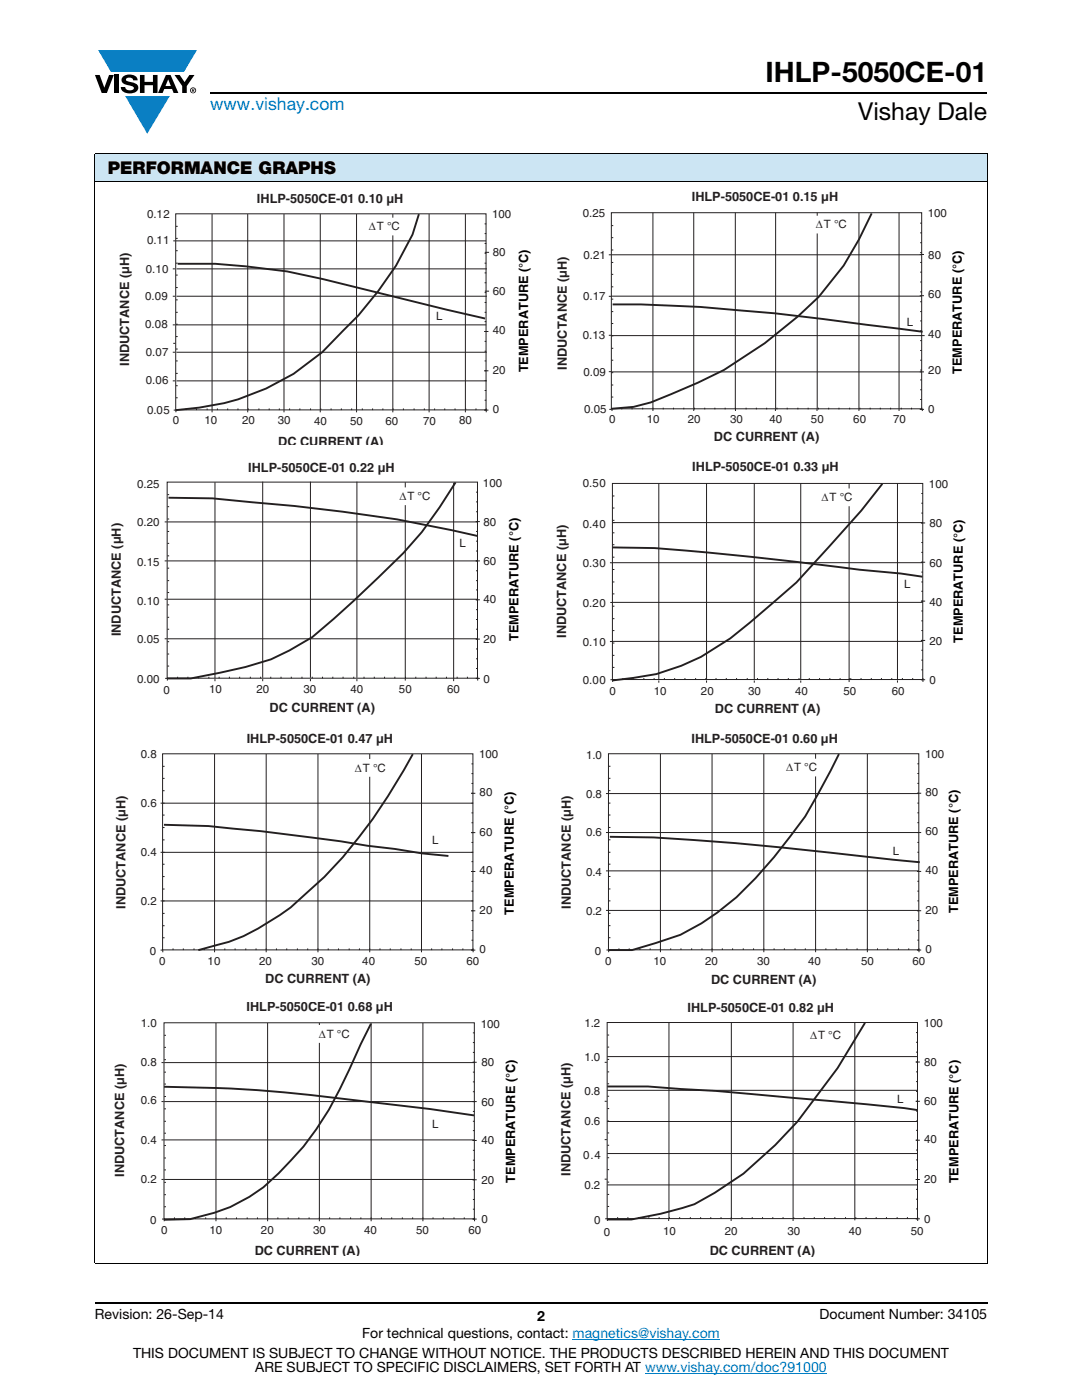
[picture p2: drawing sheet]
<svg xmlns="http://www.w3.org/2000/svg" width="216mm" height="279mm" viewBox="0 0 216 279" stroke-linecap="round" stroke-linejoin="round" font-family="sans-serif">
<g fill="#0a7fc3">
<path d="M19.6 10h19.7l-2.6 4.3h-1.1h-13.5z"/>
<path d="M25 19.2h8.9l-4.5 7.5z"/>
</g>
<g fill="#000">
<path d="M18.9 15h1l.9 2.5 1-2.5h.9l-1.4 3.6h-1zM22.9 15h.9v3.6h-.9zM24.6 15.3a2.1 2.1 0 0 1 2.8 .3l.1 .4h-.9a.79 .79 0 0 0-.7-.5 .79 .79 0 0 0-.8 .4l.3 .3 1 .2a1.08 1.08 0 0 1 1.2 1 1.08 1.08 0 0 1-1.1 1.2 1.73 1.73 0 0 1-2.4-1.2h.9a.96 .96 0 0 0 .8 .6 .96 .96 0 0 0 .9-.4 1.31 1.31 0 0 0-1.2-.6 1.03 1.03 0 0 1-1.1-.6 1.03 1.03 0 0 1 .2-1.1zM27.9 15h.9v1.3h1.7v-1.3h.9v3.6h-.9v-1.6h-1.7v1.6h-.9zM34.8 15h1.1l.9 1.4 1-1.4h1l-1.5 2.2v1.4h-.9v-1.4z"/>
<path d="M33.6 15.9l.5 1.3h-1.1zM33.1 15l-1.6 3.6h1l.3-.8h1.5l.3 .8h1l-1.6-3.6z"/>
<path d="M38.4 17.8h.2v.2h-.2zM38.3 17.7v.7h.1v-.3l.4 .3-.2-.3 .2-.2-.1-.2z"/>
<path d="M38.1 18a.46 .46 0 0 1 .9 0 .46 .46 0 0 1-.9 0zM37.9 18a.6 .6 0 0 0 1.2 0 .6 .6 0 0 0-1.2 0z"/>
</g>
<path d="M42 18.6h155M18.9 260h178.1" fill="none" stroke="#000" stroke-width=".36"/>
<path d="M114.3 267.3h29.3M128.7 274h36.3" fill="none" stroke="#007ec4" stroke-width=".2"/>
<path d="M18.9 30.7h178.1v5.5h-178.1z" fill="#cce5f3"/>
<path d="M18.9 30.7h178.1M18.9 36.2h178.1M18.9 30.8v221.3M197 30.8v221.3M18.9 252.1h178.1" fill="none" stroke="#000" stroke-width=".2"/>
<g fill="#fff">
<path d="M23.6 38.3h82.4v50.5h-82.4z"/>
<path d="M35.1 42.7h61.9v39.1h-61.9z"/>
</g>
<g fill="none" stroke="#231f20" stroke-width=".2">
<path d="M34.5 59.1h.4M34.5 53.7h.4M34.6 48.1h.4M35.1 42.7h61.9v39.1h-61.9zM35.1 48.1h61.9M35.1 52.5h.4M35.1 45.2h.4M35.1 47.6h.4M35.1 50h.4M35.1 54.9h.4M35.1 57.4h.4M35.1 59.8h.4"/>
<path d="M35.2 59.1h62M35.2 53.7h62M42.3 42.7v39.6M49.4 42.7v39.6M56.7 42.7v39.6M63.9 42.7v39.6M71.1 42.7v39.6M78.4 42.7v39.6M85.6 42.7v39.6M92.9 42.7v39.6M96.7 44.7h.3M96.7 46.6h.3"/>
<path d="M96.7 48.6h.3M96.7 50.6h.3M96.7 52.5h.3M96.7 54.5h.3M96.7 56.4h.3M96.7 58.4h.3M96.7 50.4h.9M96.7 58.1h.9M34.5 70.3h.4M34.5 76h.4M34.5 64.8h.4M34.6 68.5h.4"/>
<path d="M35.1 62.3h.4M35.1 72h.4M35.1 64.7h.4M35.1 67.2h.4M35.1 69.7h.4M35.1 74.5h.4M35.1 77h.4M35.1 79.4h.4M35.1 64.8h61.9M35.2 70.3h61.9M35.2 76h62M96.6 66.2h.9"/>
<path d="M96.6 74h.9M96.7 60.4h.3M96.7 62.3h.3M96.7 64.2h.3M96.7 68.1h.3M96.7 70.1h.3M96.7 72h.3M96.7 76h.3M96.7 77.9h.3M96.7 79.9h.3M34.7 81.8h.4v.5M37.2 81.5v.3"/>
<path d="M39.2 81.5v.3M41.3 81.5v.3M43.4 81.5v.3M45.4 81.5v.3M47.5 81.5v.3M49.5 81.5v.3M51.7 81.5v.3M53.7 81.5v.3M55.7 81.5v.3M57.8 81.5v.3M59.8 81.5v.3M62 81.5v.3"/>
<path d="M64 81.5v.3M66.1 81.5v.3M68.1 81.5v.3M70.2 81.5v.3M72.3 81.5v.3M74.3 81.5v.3M76.4 81.5v.3M78.4 81.5v.3M80.5 81.5v.3M82.6 81.5v.3M84.7 81.5v.3M86.7 81.5v.3"/>
<path d="M88.7 81.5v.3M90.8 81.5v.3M92.9 81.5v.3M95 81.5v.3M96.6 81.8h.9M97 81.5v.8"/>
</g>
<path d="M35.5 52.6a115.4 115.4 0 0 1 28.9 3.1l24.6 6.1 7.8 1.8M83.6 42.7l-1.3 4.1a66 66 0 0 1-13.8 19.2 45.4 45.4 0 0 1-28.7 15.3l-4.7 .6" fill="none" stroke="#231f20" stroke-width=".38"/>
<path d="M72.5 43.6h8.5v3.3h-8.5z" fill="#fff"/>
<path d="M72.5 43.6h8.5v3.3h-8.5z" fill="none" stroke="#fff" stroke-width=".25"/>
<path d="M111 38h81.5v50.6h-81.5z" fill="#fff"/>
<g fill="none" stroke="#231f20" stroke-width=".2">
<path d="M121.5 50.9h.4M121.5 59.1h.4M122 42.5h61.9v39.1h-61.9zM122 50.8h61.9M122 59.1h61.9M122 52.4h.4M122 45h.4M122 47.4h.4M122 49.9h.4M122 54.8h.4M122 57.2h.4M122 59.7h.4"/>
<path d="M130.3 42.4v39.6M138.4 42.4v39.6M146.7 42.4v39.2M154.8 42.4v39.2M163.1 42.4v39.2M171.4 42.4v39.6M179.4 42.4v39.6M183.5 50.8h.9M183.5 59h.9M183.6 44.5h.3M183.6 46.5h.3M183.6 48.4h.3"/>
<path d="M183.6 50.4h.3M183.6 52.4h.3M183.6 54.3h.3M183.6 56.3h.3M183.6 58.3h.3M121.5 74.2h.4M121.5 66.9h.4M122 62.2h.4M122 71.9h.4M122 64.6h.4M122 67h.4M122 69.5h.4"/>
<path d="M122 74.4h.4M122 76.8h.4M122 79.2h.4M183.6 60.2h.3M183.6 62.2h.3M183.6 64h.3M183.6 66h.3M183.6 68h.3M183.6 69.9h.3M183.6 71.9h.3M183.6 73.9h.3M183.6 75.8h.3"/>
<path d="M183.6 77.8h.3M183.6 79.7h.3M184.4 74.2h-62.4M184.5 67h-62.5M121.6 81.7h.4M122.1 81.6v.4M124.1 81.4v.3M126.1 81.4v.3M128.2 81.4v.3M132.3 81.4v.3M134.4 81.4v.3M136.4 81.4v.3"/>
<path d="M138.6 81.4v.3M140.6 81.4v.3M142.6 81.4v.3M144.7 81.4v.3M146.7 81.4l.1 .6M148.9 81.4v.3M150.9 81.4v.3M153 81.4v.3M154.7 81.6v.4M155 81.4v.3M157.1 81.4v.3M159.2 81.4v.3"/>
<path d="M161.3 81.4v.3M163 81.6v.4M163.3 81.4v.3M165.4 81.4v.3M167.4 81.4v.3M169.5 81.4v.3M171.6 81.4v.3M173.6 81.4v.3M175.7 81.4v.3M177.7 81.4v.3M179.8 81.4v.3M181.9 81.4v.3"/>
<path d="M183.5 81.7h.9M183.9 81.4v.3M184 81.6v.4"/>
</g>
<path d="M173.9 42.6l-2.5 5.2-3.1 5.2-4.9 6.2-4.2 4-6.6 5.3-8.1 5.3-5.2 2.6-5.4 2.3-4 1.6-3.5 .9-4.4 .4M122.2 60.8a309.4 309.4 0 0 1 32.4 1.7l29.5 3.7" fill="none" stroke="#231f20" stroke-width=".38"/>
<path d="M161.7 43.2h8.5v3.3h-8.5z" fill="#fff"/>
<path d="M161.7 43.2h8.5v3.3h-8.5z" fill="none" stroke="#fff" stroke-width=".25"/>
<g fill="#fff">
<path d="M21.9 92h82.1v50.7h-82.1z"/>
<path d="M33.4 96.2h61.9v39.1h-61.9z"/>
</g>
<g fill="none" stroke="#231f20" stroke-width=".2">
<path d="M33.4 96.2h61.9v39.1h-61.9zM33.4 98.7h.4M42.9 96.3v39.1M52.4 96.1v39.2M61.9 96.1v39.2M71.2 96.1v39.2M80.9 96.3v39.5M90.5 96.3v39.6M95 98.2h.3M32.9 111.9h.4M32.9 104.2h.4M32.9 119.6h.4"/>
<path d="M33.4 106.1h.4M33.4 115.9h.4M33.4 101.1h.4M33.4 103.6h.4M33.4 108.4h.4M33.4 110.9h.4M33.4 113.4h.4M33.4 118.3h.4M33.4 104.2h61.9M33.4 119.6h61.9M94.9 104.1h.9M94.9 119.7h.9"/>
<path d="M95 100.2h.3M95 102.1h.3M95 106.1h.3M95 108h.3M95 110h.3M95 113.9h.3M95 115.9h.3M95 117.7h.3M95.8 111.9h-62.4M32.9 127.5h.4M33 135.4h.4v.4M33.4 125.6h.4"/>
<path d="M33.4 120.7h.4M33.4 123.2h.4M33.4 128.1h.4M33.4 130.5h.4M33.4 132.9h.4M33.4 127.5h61.9M35.4 135.1v.3M37.5 135.1v.3M39.6 135.1v.3M41.7 135.1v.3M42.9 135.5v.4M43.7 135.1v.3"/>
<path d="M45.8 135.1v.3M47.8 135.1v.3M50 135.1v.3M52 135.1v.3M52.4 135.5v.4M54 135.1v.3M56.1 135.1v.3M58.1 135.1v.3M60.3 135.1v.3M61.9 135.5v.4M62.3 135.1v.3M64.4 135.1v.3"/>
<path d="M66.4 135.1v.3M68.5 135.1v.3M70.6 135.1v.3M71.2 135.5v.4M72.6 135.1v.3M74.7 135.1v.3M76.7 135.1v.3M78.8 135.1v.3M80.9 135.1v.3M83 135.1v.3M85 135.1v.3M87 135.1v.3"/>
<path d="M89.1 135.1v.3M91.2 135.1v.3M93.3 135.1v.3M94.9 127.5h.9M94.9 135.4h.9M95 121.7h.3M95 123.6h.3M95 125.6h.3M95 129.5h.3M95 131.5h.3M95 133.4h.3M95.3 135.1v.7"/>
</g>
<path d="M33.6 99.3l8.8 .2 16.4 1.5a250.5 250.5 0 0 1 36.4 6M90.9 96.3a73.7 73.7 0 0 1-15.5 19l-8.8 8.2-4.3 3.6-4.5 2.7-3.7 1.8-5.1 1.5-10.9 2.3h-4.7" fill="none" stroke="#231f20" stroke-width=".38"/>
<path d="M78.6 97.4h8.5v3.3h-8.5z" fill="#fff"/>
<path d="M78.6 97.4h8.5v3.3h-8.5z" fill="none" stroke="#fff" stroke-width=".25"/>
<g fill="#fff">
<path d="M110.8 91.8h81.9v51.1h-81.9z"/>
<path d="M122.2 96.5h61.9v39.1h-61.9z"/>
</g>
<g fill="none" stroke="#231f20" stroke-width=".2">
<path d="M122.2 96.5h61.9v39.1h-61.9zM122.2 99h.4M131.5 96.5v39.2M141 96.4v39.2M150.5 96.4v39.2M159.8 96.4v39.2M169.4 96.5v39.6M179.1 96.5v39.1M183.8 98.5h.4M121.7 112.3h.5M122.2 104.3h61.9M122.2 112.3h61.9"/>
<path d="M122.2 106.3h.4M122.2 116.1h.4M122.2 101.4h.4M122.2 103.8h.4M122.2 108.7h.4M122.2 111.2h.4M122.2 113.7h.4M122.2 118.5h.4M183.8 104.4h.8M183.8 112.2h.8M183.8 120h.8M183.8 100.4h.4"/>
<path d="M183.8 102.4h.4M183.8 106.3h.4M183.8 108.3h.4M183.8 110.2h.4M183.8 114.2h.4M183.8 116.1h.4M183.8 118h.4M121.8 135.7h.4M122.1 128h62M122.2 128h-.5M122.2 125.8h.4M122.2 121h.4"/>
<path d="M122.2 123.5h.4M122.2 128.3h.4M122.2 130.8h.4M122.2 133.2h.4M122.2 135.7v.4M124.3 135.3v.4M126.1 135.4v.3M126.3 135.3v.4M128.5 135.3v.4M130.5 135.3v.4M131.5 135.8v.4M132.6 135.3v.4"/>
<path d="M134.6 135.3v.4M136.7 135.3v.4M138.8 135.3v.4M140.9 135.3v.4M141 135.8v.4M142.9 135.3v.4M144.9 135.3v.4M147 135.3v.4M149.1 135.3v.4M150.5 135.8v.4M151.2 135.3v.4M153.2 135.3v.4"/>
<path d="M155.3 135.3v.4M157.3 135.3v.4M159.4 135.3v.4M159.8 135.8v.4M161.5 135.3v.4M163.5 135.3v.4M165.6 135.3v.4M167.6 135.3v.4M169.5 135.4v.3M169.8 135.3v.4M171.8 135.3v.4M173.9 135.3v.4"/>
<path d="M175.9 135.3v.4M177.9 135.3v.4M179.1 135.8v.4M180.1 135.3v.4M182.1 135.3v.4M183.8 127.8h.8M183.8 135.7h.8M183.8 121.9h.4M183.8 123.9h.4M183.8 125.8h.4M183.8 129.8h.4M183.8 131.7h.4"/>
<path d="M183.8 133.7h.4M184.1 120.2h-62.3M184.2 135.3v.8"/>
</g>
<path d="M176.1 96.6l-4.2 5.3-13 14.3-9.3 8a44.2 44.2 0 0 1-18.6 10.3l-8.8 1.3M122.2 109.3l8.4 .1 6.3 .5a802.9 802.9 0 0 1 34.6 3.8l8.2 .8 4.4 .6" fill="none" stroke="#231f20" stroke-width=".38"/>
<path d="M162.9 97.6h8.4v3.3h-8.4z" fill="#fff"/>
<path d="M162.9 97.6h8.4v3.3h-8.4z" fill="none" stroke="#fff" stroke-width=".25"/>
<g fill="#fff">
<path d="M22.8 146.1h80.3v50.7h-80.3z"/>
<path d="M32.4 150.4h62v39.2h-62z"/>
</g>
<g fill="none" stroke="#231f20" stroke-width=".2">
<path d="M32.4 150.4h62v39.2h-62zM32.5 152.9h.3M32.5 155.3h.3M32.5 157.8h.3M42.8 150.5v39.5M53.1 150.5v39.5M63.4 150.5v39.5M73.8 150.5v39.5M84.1 150.5v39.5M94 158.3h.8M94.1 152.4h.3M94.1 154.4h.3"/>
<path d="M94.1 156.4h.3M32 160.3h62.4M32 170.1h62.4M32 179.8h62.4M32.5 162.7h.3M32.5 165.2h.3M32.5 167.6h.3M32.5 172.5h.3M32.5 174.9h.3M32.5 177.4h.3M94 166.2h.8M94 173.9h.8"/>
<path d="M94.1 162.2h.3M94.1 164.2h.3M94.1 168.1h.3M94.1 172h.3M94.1 175.9h.3M94.1 177.9h.3M32 189.6h.5v.4M32.5 182.3h.3M32.5 184.7h.3M32.5 187.2h.3M34.5 189.3v.3M36.6 189.3v.3"/>
<path d="M38.7 189.3v.3M40.8 189.3v.3M44.9 189.3v.3M46.9 189.3v.3M49 189.3v.3M51.1 189.3v.3M55.2 189.3v.3M57.2 189.3v.3M59.3 189.3v.3M61.4 189.3v.3M65.5 189.3v.3M67.5 189.3v.3"/>
<path d="M69.7 189.3v.3M71.7 189.3v.3M75.8 189.3v.3M77.9 189.3v.3M80 189.3v.3M82.1 189.3v.3M86.1 189.3v.3M88.2 189.3v.3M90.3 189.3v.3M92.4 189.3v.3M94 181.8h.8M94 189.6h.8"/>
<path d="M94.1 183.7h.3M94.1 185.7h.3M94.1 187.6h.3M94.4 189.3v.7"/>
</g>
<path d="M82.4 150.5a106.3 106.3 0 0 1-17.7 24.5l-3.9 3.6a44 44 0 0 1-15.1 9.4l-6.1 1.6M32.7 164.6l8.9 .3a412.3 412.3 0 0 1 31.8 3.9l5.4 .6 5.5 .9 5.2 .5" fill="none" stroke="#231f20" stroke-width=".38"/>
<path d="M69.7 151.6h8.5v3.3h-8.5z" fill="#fff"/>
<path d="M69.7 151.6h8.5v3.3h-8.5z" fill="none" stroke="#fff" stroke-width=".25"/>
<g fill="#fff">
<path d="M111.7 146h80v50.9h-80z"/>
<path d="M121.4 150.4h61.9v39.2h-61.9z"/>
</g>
<g fill="none" stroke="#231f20" stroke-width=".2">
<path d="M120.9 158.4h.5M121.4 150.4h61.9v39.2h-61.9zM121.4 158.4h62M121.5 152.9h.3M121.5 155.3h.3M121.5 157.8h.3M131.8 150.5v39.5M142.1 150.5v39.5M152.4 150.5v39.5M162.7 150.4v39.6M173.1 150.5v39.5M183 158.3h.8"/>
<path d="M183 152.4h.4M183 154.4h.4M183 156.3h.4M120.9 173.8h.5M120.9 166.1h.5M121.5 173.8h61.9M121.5 160.3h.3M121.5 170.1h.3M121.5 179.8h.3M121.5 162.7h.3M121.5 165.1h.3M121.5 167.6h.3"/>
<path d="M121.5 172.5h.3M121.5 174.9h.3M121.5 177.4h.3M183 173.9h.8M183 160.3h.4M183 162.2h.4M183 164.2h.4M183 168.1h.4M183 170.1h.4M183 171.9h.4M183 175.9h.4M183 177.8h.4"/>
<path d="M183 179.8h.4M183.8 166.2h-62.4M120.9 181.7h.5M121 189.6h.5v.4M121.4 181.7h62M121.5 182.3h.3M121.5 184.7h.3M121.5 187.1h.3M123.5 189.3v.3M125.6 189.3v.3M127.7 189.3v.3M129.7 189.3v.3"/>
<path d="M133.8 189.3v.3M135.9 189.3v.3M138 189.3v.3M140.1 189.3v.3M144.1 189.3v.3M146.2 189.3v.3M148.3 189.3v.3M150.4 189.3v.3M154.5 189.3v.3M156.5 189.3v.3M158.6 189.3v.3M160.7 189.3v.3"/>
<path d="M164.8 189.3v.3M166.8 189.3v.3M169 189.3v.3M171 189.3v.3M175.1 189.3v.3M177.1 189.3v.3M179.3 189.3v.3M181.3 189.3v.3M183 181.8h.8M183 189.6h.8M183 181.8h.4M183 183.7h.4"/>
<path d="M183 185.7h.4M183 187.6h.4M183.4 189.3v.7"/>
</g>
<path d="M167.4 150.5l-4.2 8-2.5 4.4a106.8 106.8 0 0 1-13.7 16.2l-3.9 3-3.1 2.2-4.2 2.3-9.7 3h-4.7M121.7 167l8.7 .1a680.9 680.9 0 0 1 47.8 4.5l5.3 .5" fill="none" stroke="#231f20" stroke-width=".38"/>
<path d="M155.8 151.5h8.4v3.3h-8.4z" fill="#fff"/>
<path d="M155.8 151.5h8.4v3.3h-8.4z" fill="none" stroke="#fff" stroke-width=".25"/>
<g fill="#fff">
<path d="M22.6 200h80.7v50.7h-80.7z"/>
<path d="M32.7 204.1h61.9v39.2h-61.9z"/>
</g>
<g fill="none" stroke="#231f20" stroke-width=".2">
<path d="M32.2 219.8h.5M32.2 212.1h.5M32.7 204.1h61.9v39.2h-61.9zM32.8 214h.3M32.8 206.6h.3M32.8 209h.3M32.8 211.5h.3M32.8 216.3h.3M32.8 218.8h.3M32.8 212.1h61.9M43.1 204.2v39.5M53.4 204.2v39.5"/>
<path d="M63.7 204.2v39.5M74.1 204.2v39.5M84.4 204.2v39.5M94.3 212h.8M94.4 206.1h.3M94.4 208.1h.3M94.4 210h.3M94.4 214h.3M94.4 215.9h.3M94.4 217.9h.3M95.1 219.8h-62.3M32.2 235.4h.5"/>
<path d="M32.2 227.5h.5M32.8 223.8h.3M32.8 233.5h.3M32.8 221.3h.3M32.8 226.2h.3M32.8 228.6h.3M32.8 231.1h.3M32.8 236h.3M32.8 238.4h.3M32.8 235.4h61.9M32.8 227.5h61.9M94.3 227.6h.8"/>
<path d="M94.3 235.4h.8M94.4 221.8h.3M94.4 223.8h.3M94.4 225.6h.3M94.4 229.6h.3M94.4 231.5h.3M94.4 233.5h.3M94.4 237.4h.3M94.4 239.4h.3M32.3 243.3h.5v.4M32.8 240.8h.3M34.8 243v.3"/>
<path d="M36.9 243v.3M39 243v.3M41 243v.3M45.1 243v.3M47.2 243v.3M49.3 243v.3M51.4 243v.3M55.4 243v.3M57.5 243v.3M59.6 243v.3M61.7 243v.3M65.8 243v.3"/>
<path d="M67.8 243v.3M70 243v.3M72 243v.3M76.1 243v.3M78.2 243v.3M80.3 243v.3M82.3 243v.3M86.4 243v.3M88.5 243v.3M90.6 243v.3M92.6 243v.3M94.3 243.3h.8"/>
<path d="M94.4 241.3h.3M94.7 243v.7"/>
</g>
<path d="M32.7 216.9l10.7 .2a456.4 456.4 0 0 1 38.2 3.8l13 1.7M74 204.3l-2 4.1a100.2 100.2 0 0 1-8.9 17 69.6 69.6 0 0 1-10.5 11.6 32.9 32.9 0 0 1-14.7 6.3l-5.2 .1" fill="none" stroke="#231f20" stroke-width=".38"/>
<path d="M62.5 204.7h8.5v3.3h-8.5z" fill="#fff"/>
<path d="M62.5 204.7h8.5v3.3h-8.5z" fill="none" stroke="#fff" stroke-width=".25"/>
<g fill="#fff">
<path d="M111.7 200h80.1v50.7h-80.1z"/>
<path d="M121.2 204.1h61.9v39.1h-61.9z"/>
</g>
<g fill="none" stroke="#231f20" stroke-width=".2">
<path d="M120.7 219.8h.4M120.7 212h.4M121.2 204.1h61.9v39.1h-61.9zM121.2 210.9h61.9M121.2 217.6h61.9M121.2 213.9h.3M121.2 206.6h.3M121.2 209h.3M121.2 211.4h.3M121.2 216.3h.3M121.2 218.8h.3M133.5 204.1v39.2"/>
<path d="M145.9 204.1v39.1M158.2 204.1v39.6M170.6 204.1v39.4M182.7 211.9h.9M182.7 219.8h.9M182.8 206.1h.3M182.8 208h.3M182.8 210h.3M182.8 213.9h.3M182.8 215.9h.3M182.8 217.8h.3M120.7 227.4h.4"/>
<path d="M120.7 235.3h.4M121.2 236.5h61.9M121.2 223.8h61.9M121.2 230.2h61.9M121.2 223.7h.3M121.2 233.4h.3M121.2 221.2h.3M121.2 226.1h.3M121.2 228.6h.3M121.2 231.1h.3M121.2 235.9h.3M121.2 238.4h.3"/>
<path d="M182.7 227.6h.9M182.7 235.4h.9M182.8 221.8h.3M182.8 223.7h.3M182.8 225.6h.3M182.8 229.5h.3M182.8 231.5h.3M182.8 233.4h.3M182.8 237.4h.3M182.8 239.3h.3M120.8 243.2h.4v.5M121.2 240.8h.3"/>
<path d="M123.2 242.9v.3M125.3 242.9v.3M127.4 242.9v.3M129.5 242.9v.3M131.5 242.9v.3M133.4 243.2v.5M133.6 242.9v.3M135.6 242.9v.3M137.8 242.9v.3M139.8 242.9v.3M141.8 242.9v.3M143.9 242.9v.3"/>
<path d="M145.9 243.2v.5M148.1 242.9v.3M150.1 242.9v.3M152.2 242.9v.3M154.2 242.9v.3M156.3 242.9v.3M158.4 242.9v.3M160.4 242.9v.3M162.5 242.9v.3M164.5 242.9v.3M166.6 242.9v.3M168.7 242.9v.3"/>
<path d="M170.8 242.9v.3M172.8 242.9v.3M174.8 242.9v.3M176.9 242.9v.3M179 242.9v.3M181.1 242.9v.3M182.7 243.2h.9M182.8 241.3h.3M183.1 242.9v.8"/>
</g>
<path d="M121.2 216.8h8.1l13.6 .9 15.5 1.4a463.7 463.7 0 0 1 24.6 2.4M172.6 204.1l-5.5 9-8 10.7-4.4 4.7-6.4 5.7-5.7 3.8-4 2.3-6.8 1.9-5.8 1.2h-4.8" fill="none" stroke="#231f20" stroke-width=".38"/>
<path d="M160.6 205h8.4v3.3h-8.4z" fill="#fff"/>
<path d="M160.6 205h8.4v3.3h-8.4z" fill="none" stroke="#fff" stroke-width=".25"/>
<text font-size="5.6" x="152.8" y="16.4">IHLP-5050CE-01</text>
<text font-size="4.9" x="171.3" y="24">Vishay Dale</text>
<text font-size="3.5" fill="#007ec4" x="42" y="21.9">www.vishay.com</text>
<text font-size="3.5" x="21.5" y="34.8">PERFORMANCE GRAPHS</text>
<g font-size="2.8">
<text x="18.9" y="263.3">Revision: 26-Sep-14</text>
<text x="107.2" y="263.6">2</text>
<text x="163.6" y="263.3">Document Number: 34105</text>
<text x="72.3" y="267.1">For technical questions, contact: magnetics@vishay.com</text>
<text x="26.5" y="271">THIS DOCUMENT IS SUBJECT TO CHANGE WITHOUT NOTICE. THE PRODUCTS DESCRIBED HEREIN AND THIS DOCUMENT</text>
<text x="50.9" y="273.8">ARE SUBJECT TO SPECIFIC DISCLAIMERS, SET FORTH AT www.vishay.com/doc?91000</text>
</g>
<g font-size="2.5" fill="#231f20">
<text x="51.3" y="40.5">IHLP-5050CE-01 0.10 µH</text>
<text x="138" y="40.1">IHLP-5050CE-01 0.15 µH</text>
<text x="25.8" y="73" transform="rotate(-90 25.8 73)">INDUCTANCE (µH)</text>
<text x="113.1" y="73.8" transform="rotate(-90 113.1 73.8)">INDUCTANCE (µH)</text>
<text x="55.5" y="88.9">DC CURRENT (A)</text>
<text x="142.5" y="88.1">DC CURRENT (A)</text>
<text x="49.5" y="94.2">IHLP-5050CE-01 0.22 µH</text>
<text x="138.1" y="94">IHLP-5050CE-01 0.33 µH</text>
<text x="24.1" y="127" transform="rotate(-90 24.1 127)">INDUCTANCE (µH)</text>
<text x="112.9" y="127.3" transform="rotate(-90 112.9 127.3)">INDUCTANCE (µH)</text>
<text x="53.8" y="142.1">DC CURRENT (A)</text>
<text x="142.7" y="142.4">DC CURRENT (A)</text>
<text x="49.2" y="148.3">IHLP-5050CE-01 0.47 µH</text>
<text x="138" y="148.2">IHLP-5050CE-01 0.60 µH</text>
<text x="25" y="181.4" transform="rotate(-90 25 181.4)">INDUCTANCE (µH)</text>
<text x="113.9" y="181.4" transform="rotate(-90 113.9 181.4)">INDUCTANCE (µH)</text>
<text x="52.9" y="196.3">DC CURRENT (A)</text>
<text x="141.9" y="196.3">DC CURRENT (A)</text>
<text x="49.2" y="201.8">IHLP-5050CE-01 0.68 µH</text>
<text x="137.2" y="201.9">IHLP-5050CE-01 0.82 µH</text>
<text x="24.8" y="234.9" transform="rotate(-90 24.8 234.9)">INDUCTANCE (µH)</text>
<text x="113.8" y="234.7" transform="rotate(-90 113.8 234.7)">INDUCTANCE (µH)</text>
<text x="50.8" y="250.5">DC CURRENT (A)</text>
<text x="141.6" y="250.4">DC CURRENT (A)</text>
</g>
<g font-size="2.5">
<text x="105.4" y="74.3" transform="rotate(-90 105.4 74.3)">TEMPERATURE (°C)</text>
<text x="191.9" y="74.6" transform="rotate(-90 191.9 74.6)">TEMPERATURE (°C)</text>
<text x="103.4" y="127.9" transform="rotate(-90 103.4 127.9)">TEMPERATURE (°C)</text>
<text x="192.1" y="128.3" transform="rotate(-90 192.1 128.3)">TEMPERATURE (°C)</text>
<text x="102.6" y="182.5" transform="rotate(-90 102.6 182.5)">TEMPERATURE (°C)</text>
<text x="191.2" y="182.2" transform="rotate(-90 191.2 182.2)">TEMPERATURE (°C)</text>
<text x="102.8" y="236" transform="rotate(-90 102.8 236)">TEMPERATURE (°C)</text>
<text x="191.2" y="236.2" transform="rotate(-90 191.2 236.2)">TEMPERATURE (°C)</text>
</g>
<g font-size="2.3" fill="#231f20">
<text x="29.3" y="43.6">0.12</text>
<text x="73.6" y="45.9">ΔT °C</text>
<text x="98.2" y="43.5">100</text>
<text x="116.3" y="43.2">0.25</text>
<text x="162.8" y="45.5">ΔT °C</text>
<text x="185.1" y="43.4">100</text>
<text x="29.3" y="48.7">0.11</text>
<text x="98.3" y="51.1">80</text>
<text x="116.4" y="51.7">0.21</text>
<text x="185.2" y="51.6">80</text>
<text x="29" y="59.9">0.09</text>
<text x="29.1" y="54.5">0.10</text>
<text x="98.3" y="58.9">60</text>
<text x="116.4" y="59.9">0.17</text>
<text x="185.2" y="59.5">60</text>
<text x="29" y="65.5">0.08</text>
<text x="87" y="63.9">L</text>
<text x="181" y="65">L</text>
<text x="29.1" y="71.1">0.07</text>
<text x="98.3" y="66.6">40</text>
<text x="116.3" y="67.6">0.13</text>
<text x="185.2" y="67.5">40</text>
<text x="29.1" y="76.7">0.06</text>
<text x="98.3" y="74.6">20</text>
<text x="116.4" y="75">0.09</text>
<text x="185.2" y="74.7">20</text>
<text x="29.3" y="82.7">0.05</text>
<text x="98.3" y="82.5">0</text>
<text x="116.6" y="82.5">0.05</text>
<text x="185.2" y="82.3">0</text>
<text x="34.5" y="84.6">0</text>
<text x="40.8" y="84.5">10</text>
<text x="48.3" y="84.7">20</text>
<text x="55.4" y="84.7">30</text>
<text x="62.7" y="84.8">40</text>
<text x="69.9" y="84.8">50</text>
<text x="76.9" y="84.8">60</text>
<text x="84.4" y="84.8">70</text>
<text x="91.6" y="84.7">80</text>
<text x="121.6" y="84.5">0</text>
<text x="129.1" y="84.4">10</text>
<text x="137.3" y="84.4">20</text>
<text x="145.7" y="84.4">30</text>
<text x="153.6" y="84.4">40</text>
<text x="161.8" y="84.4">50</text>
<text x="170.3" y="84.4">60</text>
<text x="178.2" y="84.4">70</text>
<text x="27.4" y="97.3">0.25</text>
<text x="79.7" y="99.8">Δ</text>
<text x="81.3" y="99.8">T °C</text>
<text x="96.4" y="97.3">100</text>
<text x="116.3" y="97.2">0.50</text>
<text x="163.9" y="100">ΔT °C</text>
<text x="185.4" y="97.4">100</text>
<text x="27.4" y="105.1">0.20</text>
<text x="96.5" y="104.9">80</text>
<text x="116.3" y="105.4">0.40</text>
<text x="185.5" y="105.1">80</text>
<text x="27.4" y="112.9">0.15</text>
<text x="91.7" y="109.1">L</text>
<text x="96.5" y="112.8">60</text>
<text x="116.3" y="113.2">0.30</text>
<text x="185.5" y="113.1">60</text>
<text x="180.4" y="117.4">L</text>
<text x="27.4" y="120.7">0.10</text>
<text x="96.5" y="120.4">40</text>
<text x="116.3" y="121.1">0.20</text>
<text x="185.5" y="120.9">40</text>
<text x="27.4" y="128.3">0.05</text>
<text x="96.5" y="128.4">20</text>
<text x="116.3" y="129">0.10</text>
<text x="185.5" y="128.7">20</text>
<text x="27.4" y="136.3">0.00</text>
<text x="96.5" y="136.3">0</text>
<text x="116.3" y="136.6">0.00</text>
<text x="185.5" y="136.4">0</text>
<text x="32.6" y="138.4">0</text>
<text x="41.8" y="138.4">10</text>
<text x="51.2" y="138.4">20</text>
<text x="60.6" y="138.4">30</text>
<text x="70" y="138.4">40</text>
<text x="79.6" y="138.4">50</text>
<text x="89.2" y="138.4">60</text>
<text x="121.6" y="138.7">0</text>
<text x="130.5" y="138.7">10</text>
<text x="139.9" y="138.7">20</text>
<text x="149.3" y="138.7">30</text>
<text x="158.7" y="138.7">40</text>
<text x="168.3" y="138.7">50</text>
<text x="178" y="138.7">60</text>
<text x="28.1" y="151.3">0.8</text>
<text x="70.8" y="154">ΔT °C</text>
<text x="95.6" y="151.3">100</text>
<text x="116.9" y="151.4">1.0</text>
<text x="156.9" y="153.9">ΔT °C</text>
<text x="184.6" y="151.2">100</text>
<text x="28.1" y="161.1">0.6</text>
<text x="95.7" y="158.9">80</text>
<text x="116.9" y="159.3">0.8</text>
<text x="184.7" y="158.9">80</text>
<text x="95.7" y="166.8">60</text>
<text x="116.9" y="166.8">0.6</text>
<text x="184.7" y="166.7">60</text>
<text x="28.1" y="170.8">0.4</text>
<text x="86.2" y="168.4">L</text>
<text x="178.2" y="170.6">L</text>
<text x="95.7" y="174.4">40</text>
<text x="116.9" y="174.8">0.4</text>
<text x="184.7" y="174.4">40</text>
<text x="28.1" y="180.6">0.2</text>
<text x="95.7" y="182.4">20</text>
<text x="116.9" y="182.5">0.2</text>
<text x="184.7" y="182.4">20</text>
<text x="29.9" y="190.5">0</text>
<text x="95.7" y="190.2">0</text>
<text x="118.7" y="190.5">0</text>
<text x="184.7" y="190.2">0</text>
<text x="31.8" y="192.6">0</text>
<text x="41.4" y="192.6">10</text>
<text x="51.7" y="192.6">20</text>
<text x="62.1" y="192.6">30</text>
<text x="72.3" y="192.6">40</text>
<text x="82.7" y="192.6">50</text>
<text x="93.1" y="192.6">60</text>
<text x="120.8" y="192.6">0</text>
<text x="130.4" y="192.6">10</text>
<text x="140.7" y="192.6">20</text>
<text x="151.1" y="192.6">30</text>
<text x="161.3" y="192.6">40</text>
<text x="171.8" y="192.6">50</text>
<text x="182.1" y="192.6">60</text>
<text x="28.1" y="204.9">1.0</text>
<text x="63.6" y="207.1">ΔT °C</text>
<text x="96" y="205.2">100</text>
<text x="116.6" y="204.9">1.2</text>
<text x="161.7" y="207.3">ΔT °C</text>
<text x="184.3" y="205">100</text>
<text x="28.1" y="212.8">0.8</text>
<text x="96.1" y="212.8">80</text>
<text x="116.6" y="211.8">1.0</text>
<text x="184.4" y="212.6">80</text>
<text x="28.1" y="220.3">0.6</text>
<text x="96.1" y="220.6">60</text>
<text x="116.6" y="218.6">0.8</text>
<text x="179" y="220.1">L</text>
<text x="184.4" y="220.5">60</text>
<text x="86.2" y="225.1">L</text>
<text x="116.6" y="224.6">0.6</text>
<text x="28.1" y="228.3">0.4</text>
<text x="96.1" y="228.3">40</text>
<text x="116.3" y="231.3">0.4</text>
<text x="184.4" y="228.1">40</text>
<text x="28.1" y="236.1">0.2</text>
<text x="96.1" y="236.3">20</text>
<text x="116.6" y="237.4">0.2</text>
<text x="184.4" y="236.1">20</text>
<text x="29.9" y="244.2">0</text>
<text x="96.1" y="244.1">0</text>
<text x="118.6" y="244.2">0</text>
<text x="184.4" y="244">0</text>
<text x="32.1" y="246.3">0</text>
<text x="41.8" y="246.3">10</text>
<text x="52.1" y="246.3">20</text>
<text x="62.5" y="246.3">30</text>
<text x="72.6" y="246.3">40</text>
<text x="83.1" y="246.3">50</text>
<text x="93.5" y="246.3">60</text>
<text x="120.5" y="246.7">0</text>
<text x="132.3" y="246.5">10</text>
<text x="144.6" y="246.5">20</text>
<text x="157.1" y="246.5">30</text>
<text x="169.4" y="246.5">40</text>
<text x="181.7" y="246.5">50</text>
</g>
</svg>
